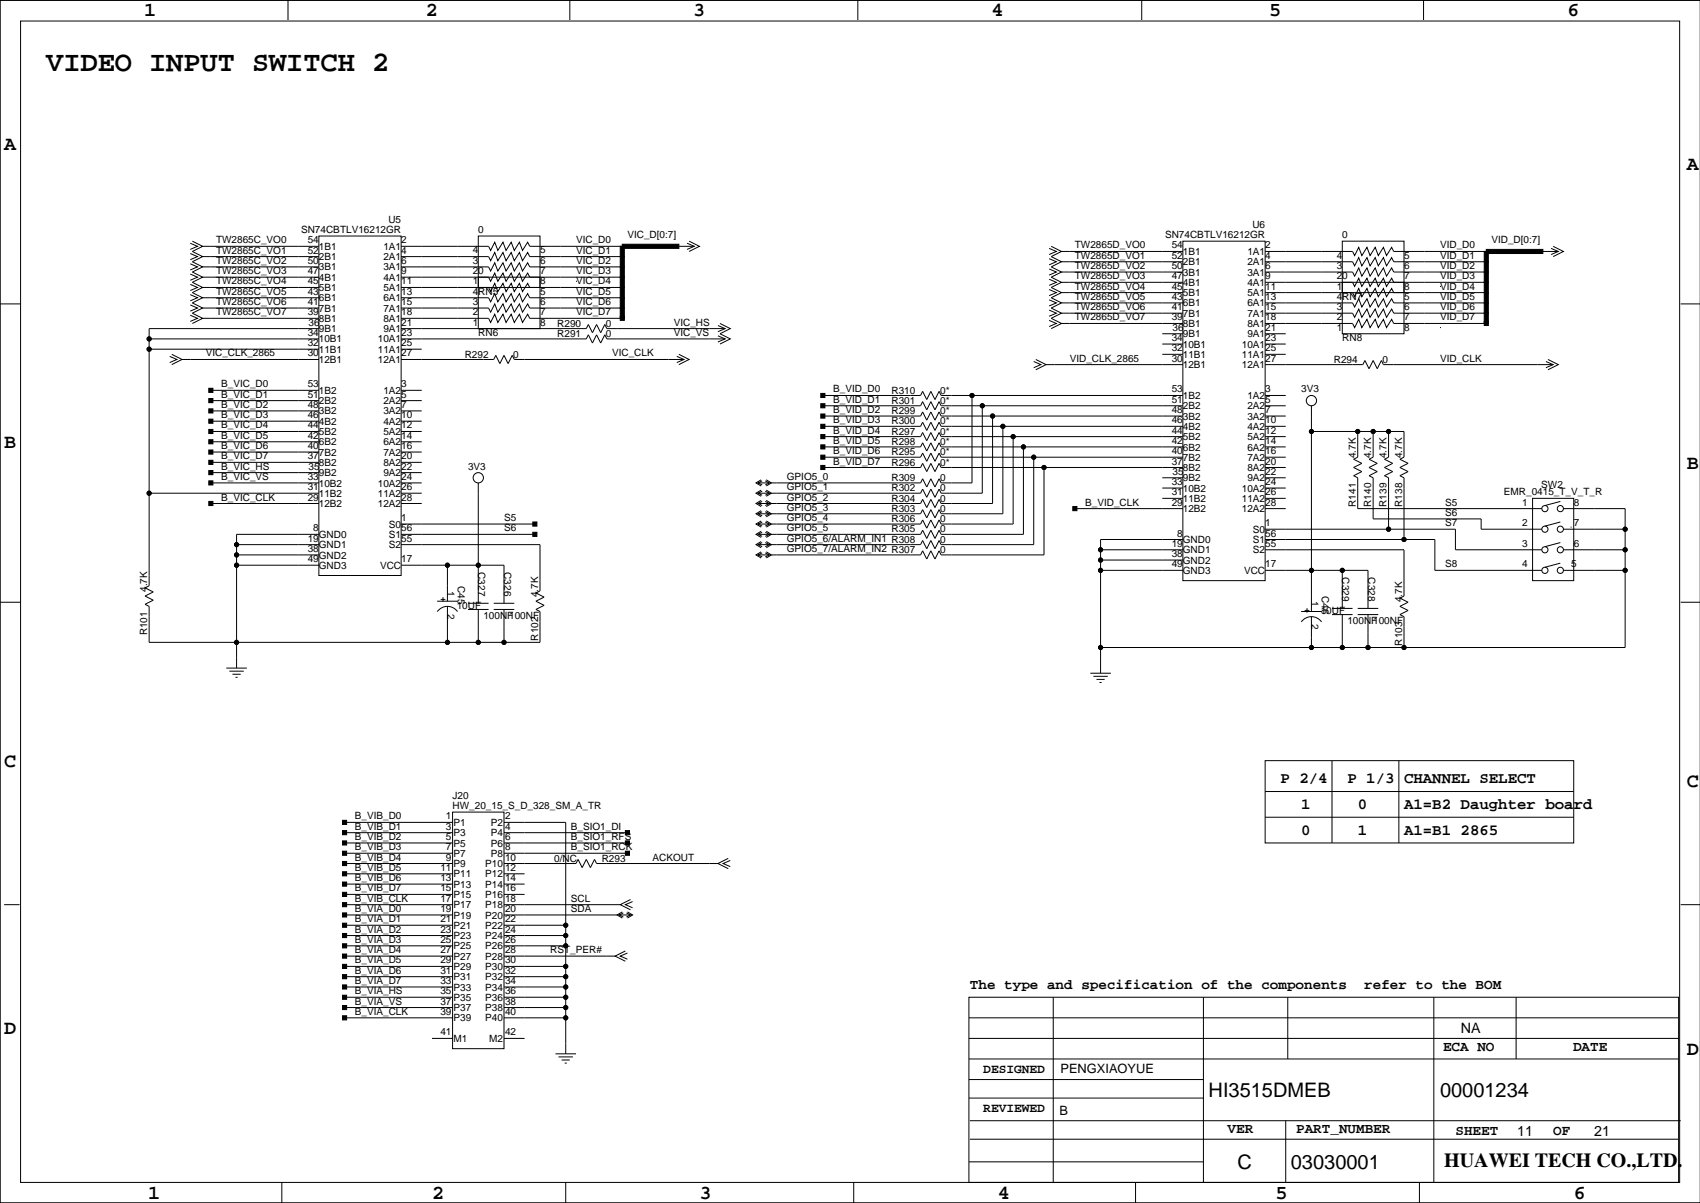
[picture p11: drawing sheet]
<svg xmlns="http://www.w3.org/2000/svg" width="420mm" height="297mm" viewBox="0 0 420 297" stroke-linecap="round" stroke-linejoin="round" font-family="sans-serif">
<g fill="none" stroke="#000" stroke-width=".25">
<path d="M0 -.1v297.1M71.1 0v4.9M140.7 0v4.9M211.8 0v4.9M281.9 0v4.9M351.5 0v4.9M5.1 5.2h409.7v286.8h-409.7zM419.9 .1h-419.9v296.9M47.5 59.5l2.5 1.3-2.5 1.3 2.5 1.3-2.5 1.2 2.5 1.3-2.5 1.3 2.5 1.2-2.5 1.3 2.5 1.3-2.5 1.2 2.5 1.3-2.5 1.3 2.5 1.3-2.5 1.2 2.5 1.3-2.5 1.3M78.7 58.3h20.4v83.8h-20.4zM118.1 58.3h15.2v12.7h-15.2zM170.2 59.5l2.5 1.3-2.5 1.3"/>
<path d="M292.1 59.5h20.3v83.9h-20.3zM331.5 59.5h15.2v12.7h-15.2zM0 75h5.1M47 77.8l1.8 .8-1.8 .8M47 75.3l1.8 .8-1.8 .7M47 72.8l1.8 .7-1.8 .8M47 70.2l1.8 .8-1.8 .7M47 67.7l1.8 .7-1.8 .8M47 65.1l1.8 .8-1.8 .8M47 62.6l1.8 .8-1.8 .7M47 60.1l1.8 .7-1.8 .8M50 78.6h28.7"/>
<path d="M50 76.1h28.7M50 73.5h28.7M50 71h28.7M50 68.4h28.7M50 65.9h28.7M50 63.4h28.7M50 60.8h28.7M99.1 60.8h21.5l.6 1 1-2 .7 2 1.3-2 .8 2 1.2-2 .8 2 1.3-2 .7 2 1.3-2 .5 1h22.9M99.1 63.4h21.5l.6 1 1-2.1 .7 2.1 1.3-2.1 .8 2.1 1.2-2.1 .8 2.1 1.3-2.1 .7 2.1 1.3-2.1 .5 1.1h22.9M99.1 65.9h21.5l.6 1 1-2 .7 2 1.3-2 .8 2 1.2-2 .8 2 1.3-2 .7 2 1.3-2 .5 1h22.9M99.1 68.4h21.5l.6 1.1 1-2.1 .7 2.1 1.3-2.1 .8 2.1 1.2-2.1 .8 2.1 1.3-2.1 .7 2.1 1.3-2.1 .5 1h22.9M99.1 71h21.5l.6 1 1-2 .7 2 1.3-2 .8 2 1.2-2 .8 2 1.3-2 .7 2 1.3-2 .5 1h22.9"/>
<path d="M99.1 73.5h21.5l.6 1 1-2 .7 2 1.3-2 .8 2 1.2-2 .8 2 1.3-2 .7 2 1.3-2 .5 1h22.9M99.1 76.1h21.5l.6 1 1-2.1 .7 2.1 1.3-2.1 .8 2.1 1.2-2.1 .8 2.1 1.3-2.1 .7 2.1 1.3-2.1 .5 1.1h22.9M99.1 78.6h21.5l.6 1 1-2 .7 2 1.3-2 .8 2 1.2-2 .8 2 1.3-2 .7 2 1.3-2 .5 1h22.9M118.1 68.4h15.2v12.7h-15.2zM142.2 69.5h.1M142.2 79.6h.1M167.6 60.8h3.8M169.7 60.1l1.7 .7-1.7 .8M177.8 79.9l2.5 1.2-2.5 1.3 2.5 1.3-2.5 1.2M259.1 79.1l1.8 .8-1.8 .7M259.1 76.6l1.8 .7-1.8 .8M259.1 74l1.8 .8-1.8 .8"/>
<path d="M259.1 71.5l1.8 .7-1.8 .8M259.1 68.9l1.8 .8-1.8 .8M259.1 66.4l1.8 .8-1.8 .7M259.1 63.9l1.8 .7-1.8 .8M259.1 61.3l1.8 .8-1.8 .8M259.6 60.8l2.5 1.3-2.5 1.3 2.5 1.2-2.5 1.3 2.5 1.3-2.5 1.2 2.5 1.3-2.5 1.3 2.5 1.2-2.5 1.3 2.5 1.3-2.5 1.3 2.5 1.2-2.5 1.3 2.5 1.3-2.5 1.2M262.1 79.9h30M262.1 62.1h30M262.1 64.6h30M262.1 67.2h30M262.1 69.7h30M262.1 72.2h30"/>
<path d="M262.1 74.8h30M262.1 77.3h30M312.4 62.1h21.6l.5 1 1-2 .8 2 1.3-2 .7 2 1.3-2 .8 2 1.2-2 .8 2 1.3-2 .5 1h22.8M312.4 64.6h21.6l.5 1 1-2 .8 2 1.3-2 .7 2 1.3-2 .8 2 1.2-2 .8 2 1.3-2 .5 1h22.8M312.4 67.2h21.6l.5 1 1-2 .8 2 1.3-2 .7 2 1.3-2 .8 2 1.2-2 .8 2 1.3-2 .5 1h22.8M312.4 69.7h21.6l.5 1 1-2 .8 2 1.3-2 .7 2 1.3-2 .8 2 1.2-2 .8 2 1.3-2 .5 1h22.8M312.4 72.2h21.6l.5 1.1 1-2.1 .8 2.1 1.3-2.1 .7 2.1 1.3-2.1 .8 2.1 1.2-2.1 .8 2.1 1.3-2.1 .5 1h22.8M312.4 74.8h21.6l.5 1 1-2 .8 2 1.3-2 .7 2 1.3-2 .8 2 1.2-2 .8 2 1.3-2 .5 1h22.8M312.4 77.3h21.6l.5 1 1-2 .8 2 1.3-2 .7 2 1.3-2 .8 2 1.2-2 .8 2 1.3-2 .5 1h22.8M312.4 79.9h21.6l.5 1 1-2 .8 2 1.3-2 .7 2 1.3-2 .8 2 1.2-2 .8 2 1.3-2 .5 1h22.8M331.5 69.7h15.2v12.7h-15.2zM355.6 70.7h.1"/>
<path d="M381 62.1h3.8M383 61.3l1.8 .8-1.8 .8M383.5 60.8l2.6 1.3-2.6 1.3M415 75h4.9M36.8 86.2h41.9M36.8 83.7h41.9M41.9 88l1.8 .8-1.8 .7M42.4 87.5l2.6 1.3-2.6 1.2M45 88.8h33.7M52.1 98.9h26.6M52.1 96.4h26.6M78.7 81.1h-41.9v63.5l-1 .5 2 1.1-2 1 2 1-2 1 1 .5v8.9h96.5v-7.6l-1-.5 2.1-1-2.1-1.1 2.1-1-2.1-1 1-.5v-11.4h-34.2"/>
<path d="M99.1 86.2h5M99.1 81.1h45.7l.5-1 1 2.1 1-2.1 1 2.1 1.1-2.1 .5 1h29.2M99.1 83.7h45.7l.5-1 1 2 1-2 1 2 1.1-2 .5 1h29.2M99.1 88.8h22.8l.5-1.1 1 2.1 1.1-2.1 1 2.1 1-2.1 .5 1.1h41.9M99.1 98.9h5M99.1 96.4h5M167.1 88l1.8 .8-1.8 .7M167.6 87.5l2.6 1.3-2.6 1.2M177.3 80.4l1.8 .7-1.8 .8M177.3 82.9l1.8 .8-1.8 .7M203.2 97.6h24.1l.5-1 1.1 2.1 1-2.1 1 2.1 1-2.1 .5 1h59.7M240 97.6v21.6h-7.6l-.5-1-1 2.1-1-2.1-1 2.1-1.1-2.1-.5 1h-36.8"/>
<path d="M255.3 89.3l1.7 .7-1.7 .8M255.8 88.8l2.5 1.2-2.5 1.3M258.3 90h33.8M287 82.4h5.1M287 84.9h5.1M287 87.5h5.1M312.4 97.6h5.1M312.4 90h24.1l.6-1 1 2 1-2 1 2 1-2 .5 1h41.9M312.4 82.4h5.1M312.4 84.9h5.1M312.4 87.5h5.1M355.6 80.9h.1"/>
<path d="M381.8 89.3l1.7 .7-1.7 .8M382.3 88.8l2.5 1.2-2.5 1.3M52.1 116.7h26.6M52.1 114.2h26.6M52.1 119.2h26.6M52.1 111.6h26.6M52.1 109.1h26.6M52.1 106.5h26.6M52.1 101.5h26.6M52.1 104h26.6M99.1 116.7h5M99.1 114.2h5"/>
<path d="M99.1 119.2h5M99.1 111.6h5M99.1 109.1h5M99.1 106.5h5M99.1 101.5h5M99.1 104h5M118.1 119.2v29.8M187.2 119.2h2.8M188 118.5l-1.3 .7 1.3 .8M188.2 118.7l-1 .5 1 .5M189 118.7l1 .5-1 .5M189.2 118.5l1.3 .7-1.3 .8"/>
<path d="M203.2 115.4h24.1l.5-1 1.1 2 1-2 1 2 1-2 .5 1h59.7M203.2 112.9h24.1l.5-1 1.1 2 1-2 1 2 1-2 .5 1h59.7M203.2 110.3h24.1l.5-1 1.1 2.1 1-2.1 1 2.1 1-2.1 .5 1h59.7M203.2 107.8h24.1l.5-1 1.1 2 1-2 1 2 1-2 .5 1h59.7M203.2 105.3h24.1l.5-1 1.1 2 1-2 1 2 1-2 .5 1h59.7M203.2 102.7h24.1l.5-1 1.1 2 1-2 1 2 1-2 .5 1h59.7M203.2 100.2h24.1l.5-1 1.1 2 1-2 1 2 1-2 .5 1h59.7M242.6 100.2v21.6h-10.2l-.5-1-1 2-1-2-1 2-1.1-2-.5 1h-36.8M245.1 102.7v21.6h-12.7l-.5-1-1 2-1-2-1 2-1.1-2-.5 1h-36.8M247.6 105.3v21.6h-15.2l-.5-1.1-1 2.1-1-2.1-1 2.1-1.1-2.1-.5 1.1h-36.8M250.2 107.8v21.6h-17.8l-.5-1-1 2-1-2-1 2-1.1-2-.5 1h-36.8M252.7 110.3v21.6h-20.3l-.5-1-1 2.1-1-2.1-1 2.1-1.1-2.1-.5 1h-36.8"/>
<path d="M255.3 112.9v21.6h-22.9l-.5-1-1 2-1-2-1 2-1.1-2-.5 1h-36.8M257.8 115.4v21.6h-25.4l-.5-1-1 2-1-2-1 2-1.1-2-.5 1h-36.8M287 118h5.1M312.4 115.4h5.1M312.4 112.9h5.1M312.4 110.3h5.1M312.4 107.8h5.1M312.4 105.3h5.1M312.4 102.7h5.1M312.4 100.2h5.1M312.4 118h5.1M323.8 106.5h22.9v6.4l-1 .5 2 1-2 1 2 1-2 1.1 1 .5v15.2"/>
<path d="M323.8 100.2v50.8M335.3 106.5v6.4l-1 .5 2 1-2 1 2 1-2 1.1 1 .5v7.6h45.4M339.1 106.5v6.4l-1 .5 2 1-2 1 2 1-2 1.1 1 .5v10.1h26.7v2.6h14.9M342.9 106.5v6.4l-1 .5 2 1-2 1 2 1-2 1.1 1 .5v12.7M36.8 121.8h41.9M52.1 124.3h26.6M58.4 139.6h20.3M58.4 137h20.3M58.4 134.5h20.3M78.7 131.9h-20.3v33.1M99.1 139.6h25.4v9.4M99.1 124.3h5"/>
<path d="M99.1 121.8h5M99.1 129.4h33M99.1 131.9h33M110.5 139.6v8.8M187.2 124.3h2.8M187.2 121.8h2.8M187.2 129.4h2.8M187.2 131.9h2.8M187.2 137h2.8M187.2 134.5h2.8M187.2 126.9h2.8M188 131.2l-1.3 .7 1.3 .8"/>
<path d="M188 128.6l-1.3 .8 1.3 .8M188 126.1l-1.3 .8 1.3 .7M188 123.6l-1.3 .7 1.3 .8M188 121l-1.3 .8 1.3 .7M188 136.3l-1.3 .7 1.3 .8M188 133.7l-1.3 .8 1.3 .7M188.2 131.4l-1 .5 1 .5M188.2 128.9l-1 .5 1 .5M188.2 126.4l-1 .5 1 .5M188.2 123.8l-1 .5 1 .5M188.2 121.3l-1 .5 1 .5M188.2 136.5l-1 .5 1 .5"/>
<path d="M188.2 134l-1 .5 1 .5M189 131.4l1 .5-1 .5M189 128.9l1 .5-1 .5M189 126.4l1 .5-1 .5M189 123.8l1 .5-1 .5M189 121.3l1 .5-1 .5M189 136.5l1 .5-1 .5M189 134l1 .5-1 .5M189.2 131.2l1.3 .7-1.3 .8M189.2 128.6l1.3 .8-1.3 .8M189.2 126.1l1.3 .8-1.3 .7M189.2 123.6l1.3 .7-1.3 .8"/>
<path d="M189.2 121l1.3 .8-1.3 .7M189.2 136.3l1.3 .7-1.3 .8M189.2 133.7l1.3 .8-1.3 .7M265.4 125.6h26.7M271.8 135.7h20.3M271.8 138.3h20.3M287 120.5h5.1M287 123h5.1M292.1 133.2h-20.3v33M312.4 135.7h34.3v11.5l-1 .5 2 1-2 1 2 1-2 1.1 1 .5v7.6M312.4 130.7h47v5h21.3M312.4 125.6h5.1"/>
<path d="M312.4 133.2h41.9v7.6h26.4M312.4 120.5h5.1M312.4 123h5.1M378.5 123h10.1v20.4h-10.1zM385.3 139.1l-3.8 1M385.3 134l-3.8 1M385.3 128.9l-3.8 1M385.3 123.8l-3.8 1M386.1 135.7h15.2M386.1 130.7h15.2M386.1 125.6h15.2v34.3h-129.5M387.9 130.2h.1"/>
<path d="M0 148.7h5.1M107.9 148.4h5.1M108 151a3 3 0 0 1 5 0M110.5 149.7v8.9M115.6 149h5M115.6 150.5h5M118.1 150.5v8.1M121.9 149h5.1M121.9 150.5h5.1M124.5 150.5v8.1M271.8 140.8h20.3M312.4 140.8h25.4v9.4"/>
<path d="M321.3 151h5.1M321.4 153.6a3 3 0 0 1 4.9 0M323.8 152.3v7.6M328.9 150.2h5.1M328.9 151.8h5.1M331.5 140.8v9.4M331.5 151.8v8.1M335.3 150.2h5.1M335.3 151.8h5.1M337.8 151.8v8.1M386.1 140.8h15.2M415 148.7h4.9"/>
<path d="M55.9 165h5.1M56.6 165.7h3.6M57.4 166.5h2M58.2 167.2h.5M269.2 166.2h5.1M270 167h3.6M270.8 167.8h2M271.5 168.5h.5M312.4 195.4h76.2zM312.4 187.8h76.2v20.3h-76.2zM328.9 187.8v20.3M345.4 187.8v20.3"/>
<path d="M85.1 203.1h26.7M85.1 210.7h26.7M85.1 208.1h26.7M85.1 213.2h26.7M85.1 205.6h26.7M85.1 215.8h26.7M85.1 218.3h26.7M111.8 200.5h12.7v58.4h-12.7zM124.5 203.1h15.2v57.1M124.5 210.7h30.4M124.5 208.1h30.4M124.5 213.2h17.7l.5-1 1.1 2 1-2 1 2 1-2 .5 1h30"/>
<path d="M124.5 205.6h30.4M124.5 215.8h5M124.5 218.3h5M179.8 211.9l-2.5 1.3 2.5 1.3M180.3 212.5l-1.7 .7 1.7 .8M312.4 201.8h76.2zM1 223.4h3.8M85.1 238.6h26.7M85.1 233.5h26.7M85.1 231h26.7M85.1 228.5h26.7M85.1 236.1h26.7"/>
<path d="M85.1 225.9h26.7M85.1 223.4h26.7M85.1 220.8h26.7M124.5 238.6h15.2M124.5 233.5h15.2M124.5 231h15.2M124.5 228.5h15.2M124.5 236.1h27.4M124.5 225.9h27.9M124.5 223.4h28.7M124.5 220.8h5M152.9 225.9h2.8"/>
<path d="M153.7 225.2l-1.3 .7 1.3 .8M153.9 225.4l-1 .5 1 .5M154.4 234.8l-2.5 1.3 2.5 1.2M154.7 225.4l1 .5-1 .5M154.9 235.3l-1.7 .8 1.7 .7M154.9 225.2l1.3 .7-1.3 .8M155.7 222.1l-2.5 1.3 2.5 1.2M156.2 222.6l-1.8 .8 1.8 .7M415 223.4h4.9M85.1 248.8h26.7M85.1 251.3h26.7M85.1 241.2h26.7"/>
<path d="M85.1 243.7h26.7M85.1 246.2h26.7M106.7 256.4h5.1M124.5 248.8h15.2M124.5 251.3h15.2M124.5 241.2h15.2M124.5 243.7h15.2M124.5 246.2h15.2M124.5 256.4h5M239.3 246.2h175.2v45.8h-175.2zM239.3 251.3h175.2M239.3 256.4h175.2"/>
<path d="M260.1 246.2v45.8M297.2 246.2v45.8M318 246.2v15.3M354.1 246.2v45.8M374.4 246.2v15.3M137.2 260.2h5M137.9 261h3.6M138.7 261.7h2M139.4 262.5h.6M239.3 266.6h57.9M239.3 261.5h175.2M239.3 271.1h57.9"/>
<path d="M239.5 276.7h175.5M317.5 276.7v15.3M0 297h419.9M69.6 292v5M139.7 292v5M210.8 292v5M239.3 286.9h57.9M239.5 281.3h175M280.4 292v5M350.5 292v5M383.5 287.4h.1"/>
<circle cx="36.8" cy="86.2" r=".51"/>
<circle cx="36.8" cy="83.7" r=".51"/>
<circle cx="240" cy="97.6" r=".51"/>
<circle cx="323.8" cy="98.9" r="1.27"/>
<circle cx="118.1" cy="118" r="1.27"/>
<circle cx="242.6" cy="100.2" r=".51"/>
<circle cx="245.1" cy="102.7" r=".51"/>
<circle cx="247.6" cy="105.3" r=".51"/>
<circle cx="250.2" cy="107.8" r=".51"/>
<circle cx="252.7" cy="110.3" r=".51"/>
<circle cx="255.3" cy="112.9" r=".51"/>
<circle cx="257.8" cy="115.4" r=".51"/>
<circle cx="323.8" cy="106.5" r=".51"/>
<circle cx="335.3" cy="106.5" r=".51"/>
<circle cx="339.1" cy="106.5" r=".51"/>
<circle cx="342.9" cy="106.5" r=".51"/>
<circle cx="36.8" cy="121.8" r=".51"/>
<circle cx="58.4" cy="137" r=".51"/>
<circle cx="58.4" cy="139.6" r=".51"/>
<circle cx="58.4" cy="134.5" r=".51"/>
<circle cx="110.5" cy="139.6" r=".51"/>
<circle cx="118.1" cy="139.6" r=".51"/>
<circle cx="271.8" cy="138.3" r=".51"/>
<circle cx="271.8" cy="135.7" r=".51"/>
<circle cx="342.9" cy="130.7" r=".51"/>
<circle cx="346.7" cy="133.2" r=".51"/>
<circle cx="381.5" cy="130.7" r=".76"/>
<circle cx="381.5" cy="125.6" r=".76"/>
<circle cx="381.5" cy="135.7" r=".76"/>
<circle cx="385.3" cy="130.7" r=".76"/>
<circle cx="385.3" cy="125.6" r=".76"/>
<circle cx="385.3" cy="135.7" r=".76"/>
<circle cx="401.3" cy="130.7" r=".51"/>
<circle cx="401.3" cy="135.7" r=".51"/>
<circle cx="58.4" cy="158.6" r=".51"/>
<circle cx="110.5" cy="158.6" r=".51"/>
<circle cx="118.1" cy="158.6" r=".51"/>
<circle cx="124.5" cy="158.6" r=".51"/>
<circle cx="271.8" cy="140.8" r=".51"/>
<circle cx="271.8" cy="159.9" r=".51"/>
<circle cx="323.8" cy="140.8" r=".51"/>
<circle cx="323.8" cy="159.9" r=".51"/>
<circle cx="331.5" cy="159.9" r=".51"/>
<circle cx="331.5" cy="140.8" r=".51"/>
<circle cx="337.8" cy="159.9" r=".51"/>
<circle cx="346.7" cy="159.9" r=".51"/>
<circle cx="381.5" cy="140.8" r=".76"/>
<circle cx="385.3" cy="140.8" r=".76"/>
<circle cx="401.3" cy="140.8" r=".51"/>
<circle cx="139.7" cy="233.5" r=".51"/>
<circle cx="139.7" cy="231" r=".51"/>
<circle cx="139.7" cy="238.6" r=".51"/>
<circle cx="139.7" cy="228.5" r=".51"/>
<circle cx="139.7" cy="246.2" r=".51"/>
<circle cx="139.7" cy="243.7" r=".51"/>
<circle cx="139.7" cy="248.8" r=".51"/>
<circle cx="139.7" cy="251.3" r=".51"/>
<circle cx="139.7" cy="241.2" r=".51"/>
</g>
<g fill="#000" stroke="#000" stroke-width=".25">
<path d="M153.2 76.1h1v2.5h-1z" fill-rule="evenodd"/>
<path d="M153.2 73.5h1v2.6h-1z" fill-rule="evenodd"/>
<path d="M153.2 71h1v2.5h-1z" fill-rule="evenodd"/>
<path d="M153.2 68.4h1v2.6h-1z" fill-rule="evenodd"/>
<path d="M153.2 65.9h1v2.5h-1z" fill-rule="evenodd"/>
<path d="M153.2 63.4h1v2.5h-1z" fill-rule="evenodd"/>
<path d="M153.2 60.8h1v2.6h-1z" fill-rule="evenodd"/>
<path d="M153.2 78.1h1v1h-1z" fill-rule="evenodd"/>
<path d="M153.7 60.3h13.9v1h-13.9z" fill-rule="evenodd"/>
<path d="M366.5 77.3h1v2.6h-1z" fill-rule="evenodd"/>
<path d="M366.5 74.8h1v2.5h-1z" fill-rule="evenodd"/>
<path d="M366.5 72.2h1v2.6h-1z" fill-rule="evenodd"/>
<path d="M366.5 69.7h1v2.5h-1z" fill-rule="evenodd"/>
<path d="M366.5 67.2h1v2.5h-1z" fill-rule="evenodd"/>
<path d="M366.5 64.6h1v2.6h-1z" fill-rule="evenodd"/>
<path d="M366.5 62.1h1v2.5h-1z" fill-rule="evenodd"/>
<path d="M367 61.6h14v1h-14z" fill-rule="evenodd"/>
<path d="M51.6 98.4h1v1h-1z" fill-rule="evenodd"/>
<path d="M51.6 95.9h1v1h-1z" fill-rule="evenodd"/>
<path d="M202.7 97.1h1v1.1h-1z" fill-rule="evenodd"/>
<path d="M366.5 79.4h1v1h-1z" fill-rule="evenodd"/>
<path d="M51.6 116.2h1v1h-1z" fill-rule="evenodd"/>
<path d="M51.6 113.7h1v1h-1z" fill-rule="evenodd"/>
<path d="M51.6 118.7h1v1h-1z" fill-rule="evenodd"/>
<path d="M51.6 111.1h1v1h-1z" fill-rule="evenodd"/>
<path d="M51.6 108.6h1v1h-1z" fill-rule="evenodd"/>
<path d="M51.6 106h1v1h-1z" fill-rule="evenodd"/>
<path d="M51.6 101h1v1h-1z" fill-rule="evenodd"/>
<path d="M51.6 103.5h1v1h-1z" fill-rule="evenodd"/>
<path d="M202.7 102.2h1v1h-1z" fill-rule="evenodd"/>
<path d="M202.7 114.9h1v1h-1z" fill-rule="evenodd"/>
<path d="M202.7 112.4h1v1h-1z" fill-rule="evenodd"/>
<path d="M202.7 109.8h1v1.1h-1z" fill-rule="evenodd"/>
<path d="M202.7 107.3h1v1h-1z" fill-rule="evenodd"/>
<path d="M202.7 99.7h1v1h-1z" fill-rule="evenodd"/>
<path d="M202.7 104.8h1v1h-1z" fill-rule="evenodd"/>
<path d="M51.6 123.8h1v1h-1z" fill-rule="evenodd"/>
<path d="M131.6 128.9h1v1h-1z" fill-rule="evenodd"/>
<path d="M131.6 131.4h1v1h-1z" fill-rule="evenodd"/>
<path d="M264.9 125.1h1v1h-1z" fill-rule="evenodd"/>
<path d="M84.6 217.8h1v1h-1z" fill-rule="evenodd"/>
<path d="M84.6 210.2h1v1h-1z" fill-rule="evenodd"/>
<path d="M84.6 202.6h1v1h-1z" fill-rule="evenodd"/>
<path d="M84.6 205.1h1v1h-1z" fill-rule="evenodd"/>
<path d="M84.6 207.6h1v1h-1z" fill-rule="evenodd"/>
<path d="M84.6 212.7h1v1h-1z" fill-rule="evenodd"/>
<path d="M84.6 215.3h1v1h-1z" fill-rule="evenodd"/>
<path d="M154.4 210.2h1v1h-1z" fill-rule="evenodd"/>
<path d="M154.4 207.6h1v1h-1z" fill-rule="evenodd"/>
<path d="M154.4 205.1h1v1h-1z" fill-rule="evenodd"/>
<path d="M84.6 238.1h1v1h-1z" fill-rule="evenodd"/>
<path d="M84.6 235.6h1v1h-1z" fill-rule="evenodd"/>
<path d="M84.6 230.5h1v1h-1z" fill-rule="evenodd"/>
<path d="M84.6 228h1v1h-1z" fill-rule="evenodd"/>
<path d="M84.6 225.4h1v1h-1z" fill-rule="evenodd"/>
<path d="M84.6 233h1v1h-1z" fill-rule="evenodd"/>
<path d="M84.6 220.3h1v1h-1z" fill-rule="evenodd"/>
<path d="M84.6 222.9h1v1h-1z" fill-rule="evenodd"/>
<path d="M84.6 245.7h1v1h-1z" fill-rule="evenodd"/>
<path d="M84.6 248.3h1v1h-1z" fill-rule="evenodd"/>
<path d="M84.6 243.2h1v1h-1z" fill-rule="evenodd"/>
<path d="M84.6 240.7h1v1h-1z" fill-rule="evenodd"/>
<path d="M84.6 250.8h1v1h-1z" fill-rule="evenodd"/>
<circle cx="36.8" cy="86.2" r=".51"/>
<circle cx="36.8" cy="83.7" r=".51"/>
<circle cx="240" cy="97.6" r=".51"/>
<circle cx="242.6" cy="100.2" r=".51"/>
<circle cx="245.1" cy="102.7" r=".51"/>
<circle cx="247.6" cy="105.3" r=".51"/>
<circle cx="250.2" cy="107.8" r=".51"/>
<circle cx="252.7" cy="110.3" r=".51"/>
<circle cx="255.3" cy="112.9" r=".51"/>
<circle cx="257.8" cy="115.4" r=".51"/>
<circle cx="323.8" cy="106.5" r=".51"/>
<circle cx="335.3" cy="106.5" r=".51"/>
<circle cx="339.1" cy="106.5" r=".51"/>
<circle cx="342.9" cy="106.5" r=".51"/>
<circle cx="36.8" cy="121.8" r=".51"/>
<circle cx="58.4" cy="137" r=".51"/>
<circle cx="58.4" cy="139.6" r=".51"/>
<circle cx="58.4" cy="134.5" r=".51"/>
<circle cx="110.5" cy="139.6" r=".51"/>
<circle cx="118.1" cy="139.6" r=".51"/>
<circle cx="271.8" cy="138.3" r=".51"/>
<circle cx="271.8" cy="135.7" r=".51"/>
<circle cx="342.9" cy="130.7" r=".51"/>
<circle cx="346.7" cy="133.2" r=".51"/>
<circle cx="401.3" cy="130.7" r=".51"/>
<circle cx="401.3" cy="135.7" r=".51"/>
<circle cx="58.4" cy="158.6" r=".51"/>
<circle cx="110.5" cy="158.6" r=".51"/>
<circle cx="118.1" cy="158.6" r=".51"/>
<circle cx="124.5" cy="158.6" r=".51"/>
<circle cx="271.8" cy="140.8" r=".51"/>
<circle cx="271.8" cy="159.9" r=".51"/>
<circle cx="323.8" cy="140.8" r=".51"/>
<circle cx="323.8" cy="159.9" r=".51"/>
<circle cx="331.5" cy="159.9" r=".51"/>
<circle cx="331.5" cy="140.8" r=".51"/>
<circle cx="337.8" cy="159.9" r=".51"/>
<circle cx="346.7" cy="159.9" r=".51"/>
<circle cx="401.3" cy="140.8" r=".51"/>
<circle cx="139.7" cy="233.5" r=".51"/>
<circle cx="139.7" cy="231" r=".51"/>
<circle cx="139.7" cy="238.6" r=".51"/>
<circle cx="139.7" cy="228.5" r=".51"/>
<circle cx="139.7" cy="246.2" r=".51"/>
<circle cx="139.7" cy="243.7" r=".51"/>
<circle cx="139.7" cy="248.8" r=".51"/>
<circle cx="139.7" cy="251.3" r=".51"/>
<circle cx="139.7" cy="241.2" r=".51"/>
</g>
<text font-size="7.1" x="11.4" y="17.5">VIDEO INPUT SWITCH 2</text>
<g font-size="4.9">
<text x="35.6" y="3.9">1</text>
<text x="105.2" y="3.9">2</text>
<text x="171.2" y="3.9">3</text>
<text x="244.9" y="3.9">4</text>
<text x="313.4" y="3.9">5</text>
<text x="387.1" y="3.9">6</text>
<text x="1" y="36.9">A</text>
<text x="416.6" y="42">A</text>
<text x="1" y="110.6">B</text>
<text x="416.6" y="115.7">B</text>
<text x="1" y="189.3">C</text>
<text x="416.6" y="194.4">C</text>
<text x="1" y="255.4">D</text>
<text x="416.6" y="260.5">D</text>
<text x="298.5" y="270.9">HI3515DMEB</text>
<text x="355.6" y="270.9">00001234</text>
<text x="305.6" y="288.7">C</text>
<text x="318.8" y="288.7">03030001</text>
<text x="356.6" y="288">HUAWEI TECH CO.,LTD.</text>
<text x="36.6" y="296">1</text>
<text x="106.7" y="296">2</text>
<text x="172.7" y="296">3</text>
<text x="246.4" y="296">4</text>
<text x="315" y="296">5</text>
<text x="388.6" y="296">6</text>
</g>
<g font-size="3.9">
<text x="316.2" y="193.4">P 2/4</text>
<text x="332.7" y="193.4">P 1/3</text>
<text x="346.7" y="193.4">CHANNEL SELECT</text>
<text x="321.3" y="199.7">1</text>
<text x="335.3" y="199.7">0</text>
<text x="346.7" y="199.7">A1=B2 Daughter board</text>
<text x="321.3" y="206.1">0</text>
<text x="335.3" y="206.1">1</text>
<text x="346.7" y="206.1">A1=B1 2865</text>
</g>
<g font-size="3.5">
<text x="239.5" y="244.2">The type and specification of the components</text>
<text x="336.9" y="244.2">refer to the BOM</text>
<text x="360.8" y="255.1">NA</text>
<text x="356.4" y="259.4">ECA NO</text>
<text x="388.5" y="259.4">DATE</text>
<text x="303.1" y="279.7">VER</text>
<text x="320.1" y="279.7">PART_NUMBER</text>
<text x="359.4" y="280.3">SHEET</text>
<text x="374.6" y="280.5">11</text>
<text x="383.5" y="280.3">OF</text>
<text x="393.7" y="280.5">21</text>
</g>
<g font-size="3.2">
<text x="242.8" y="264.9">DESIGNED</text>
<text x="261.9" y="264.9">PENGXIAOYUE</text>
<text x="242.8" y="274.5">REVIEWED</text>
<text x="261.6" y="275.3">B</text>
</g>
<g font-size="2.5">
<text x="74.4" y="57.5">SN74CBTLV16212GR</text>
<text x="95.9" y="55">U5</text>
<text x="118.1" y="57.5">0</text>
<text x="154.9" y="58.8">VIC_D[0:7]</text>
<text x="287.7" y="58.8">SN74CBTLV16212GR</text>
<text x="309.3" y="56.3">U6</text>
<text x="331.5" y="58.8">0</text>
<text x="53.3" y="60.1">TW2865C_VO0</text>
<text x="53.3" y="62.6">TW2865C_VO1</text>
<text x="53.3" y="65.2">TW2865C_VO2</text>
<text x="76" y="62.6">52</text>
<text x="76" y="65.2">50</text>
<text x="76" y="60.1">54</text>
<text x="78.7" y="64.2">2B1</text>
<text x="78.7" y="61.7">1B1</text>
<text x="94.7" y="64.2">2A1</text>
<text x="94.7" y="61.7">1A1</text>
<text x="99.1" y="65.2">6</text>
<text x="99.1" y="62.6">4</text>
<text x="99.1" y="60.1">2</text>
<text x="116.7" y="65.1">3</text>
<text x="116.7" y="62.6">4</text>
<text x="133.3" y="62.6">5</text>
<text x="133.3" y="65.1">6</text>
<text x="142.2" y="65.2">VIC_D2</text>
<text x="142.2" y="62.6">VIC_D1</text>
<text x="142.2" y="60.1">VIC_D0</text>
<text x="265.4" y="61.4">TW2865D_VO0</text>
<text x="265.4" y="63.9">TW2865D_VO1</text>
<text x="289.4" y="63.9">52</text>
<text x="289.4" y="61.4">54</text>
<text x="292.1" y="65.5">2B1</text>
<text x="292.1" y="63">1B1</text>
<text x="308" y="65.5">2A1</text>
<text x="308" y="63">1A1</text>
<text x="312.4" y="63.9">4</text>
<text x="312.4" y="61.4">2</text>
<text x="330.1" y="63.9">4</text>
<text x="346.7" y="63.9">5</text>
<text x="355.6" y="63.9">VID_D1</text>
<text x="355.6" y="61.4">VID_D0</text>
<text x="368.3" y="60.1">VID_D[0:7]</text>
<text x="53.3" y="67.7">TW2865C_VO3</text>
<text x="53.3" y="70.2">TW2865C_VO4</text>
<text x="76" y="67.7">47</text>
<text x="76" y="70.2">45</text>
<text x="78.7" y="66.8">3B1</text>
<text x="78.7" y="69.3">4B1</text>
<text x="78.7" y="71.9">5B1</text>
<text x="94.7" y="66.8">3A1</text>
<text x="94.7" y="69.3">4A1</text>
<text x="94.7" y="71.9">5A1</text>
<text x="99.1" y="67.7">9</text>
<text x="99.1" y="70.2">11</text>
<text x="116.7" y="70.2">1</text>
<text x="116.7" y="67.7">2</text>
<text x="118.1" y="67.7">0</text>
<text x="133.3" y="67.7">7</text>
<text x="133.3" y="70.2">8</text>
<text x="142.2" y="67.7">VIC_D3</text>
<text x="142.2" y="70.2">VIC_D4</text>
<text x="265.4" y="66.4">TW2865D_VO2</text>
<text x="265.4" y="69">TW2865D_VO3</text>
<text x="265.4" y="71.5">TW2865D_VO4</text>
<text x="289.4" y="66.4">50</text>
<text x="289.4" y="69">47</text>
<text x="289.4" y="71.5">45</text>
<text x="292.1" y="68.1">3B1</text>
<text x="292.1" y="70.6">4B1</text>
<text x="308" y="68.1">3A1</text>
<text x="308" y="70.6">4A1</text>
<text x="312.4" y="66.4">6</text>
<text x="312.4" y="69">9</text>
<text x="312.4" y="71.5">11</text>
<text x="330.1" y="71.5">1</text>
<text x="330.1" y="68.9">2</text>
<text x="330.1" y="66.4">3</text>
<text x="331.5" y="68.9">0</text>
<text x="346.7" y="66.4">6</text>
<text x="346.7" y="68.9">7</text>
<text x="346.7" y="71.5">8</text>
<text x="355.6" y="66.4">VID_D2</text>
<text x="355.6" y="69">VID_D3</text>
<text x="355.6" y="71.5">VID_D4</text>
<text x="53.3" y="72.8">TW2865C_VO5</text>
<text x="53.3" y="75.3">TW2865C_VO6</text>
<text x="53.3" y="77.9">TW2865C_VO7</text>
<text x="76" y="72.8">43</text>
<text x="76" y="75.3">41</text>
<text x="76" y="77.9">39</text>
<text x="78.7" y="74.4">6B1</text>
<text x="78.7" y="76.9">7B1</text>
<text x="94.7" y="74.4">6A1</text>
<text x="94.7" y="76.9">7A1</text>
<text x="99.1" y="72.8">13</text>
<text x="99.1" y="75.3">15</text>
<text x="99.1" y="77.9">18</text>
<text x="116.7" y="77.8">2</text>
<text x="116.7" y="75.3">3</text>
<text x="116.7" y="72.8">4</text>
<text x="118.1" y="72.8">RN5</text>
<text x="133.3" y="72.8">5</text>
<text x="133.3" y="75.3">6</text>
<text x="133.3" y="77.8">7</text>
<text x="142.2" y="72.8">VIC_D5</text>
<text x="142.2" y="75.3">VIC_D6</text>
<text x="142.2" y="77.9">VIC_D7</text>
<text x="265.4" y="74.1">TW2865D_VO5</text>
<text x="265.4" y="76.6">TW2865D_VO6</text>
<text x="289.4" y="74.1">43</text>
<text x="289.4" y="76.6">41</text>
<text x="292.1" y="73.1">5B1</text>
<text x="292.1" y="75.7">6B1</text>
<text x="308" y="73.1">5A1</text>
<text x="308" y="75.7">6A1</text>
<text x="312.4" y="74.1">13</text>
<text x="312.4" y="76.6">15</text>
<text x="330.1" y="76.6">3</text>
<text x="330.1" y="74">4</text>
<text x="331.5" y="74">RN7</text>
<text x="346.7" y="74">5</text>
<text x="346.7" y="76.6">6</text>
<text x="355.6" y="74.1">VID_D5</text>
<text x="355.6" y="76.6">VID_D6</text>
<text x="76" y="82.9">34</text>
<text x="76.2" y="80.4">36</text>
<text x="78.7" y="79.5">8B1</text>
<text x="78.7" y="82">9B1</text>
<text x="94.7" y="79.5">8A1</text>
<text x="94.7" y="82">9A1</text>
<text x="99.1" y="80.4">21</text>
<text x="99.1" y="82.9">23</text>
<text x="116.7" y="80.4">1</text>
<text x="118.1" y="82.9">RN6</text>
<text x="133.3" y="80.4">8</text>
<text x="137.6" y="83.2">R291</text>
<text x="137.6" y="80.7">R290</text>
<text x="149.6" y="83.2">0</text>
<text x="149.6" y="80.7">0</text>
<text x="166.4" y="80.4">VIC_HS</text>
<text x="166.4" y="82.9">VIC_VS</text>
<text x="265.4" y="79.1">TW2865D_VO7</text>
<text x="289.4" y="79.1">39</text>
<text x="289.6" y="81.7">36</text>
<text x="292.1" y="78.2">7B1</text>
<text x="292.1" y="80.8">8B1</text>
<text x="292.1" y="83.3">9B1</text>
<text x="308" y="78.2">7A1</text>
<text x="308" y="80.8">8A1</text>
<text x="308" y="83.3">9A1</text>
<text x="312.4" y="79.1">18</text>
<text x="312.4" y="81.7">21</text>
<text x="330.1" y="81.6">1</text>
<text x="330.1" y="79.1">2</text>
<text x="346.7" y="79.1">7</text>
<text x="346.7" y="81.6">8</text>
<text x="355.6" y="79.1">VID_D7</text>
<text x="50.8" y="88">VIC_CLK_2865</text>
<text x="76" y="85.5">32</text>
<text x="76" y="88">30</text>
<text x="78.7" y="84.6">10B1</text>
<text x="78.7" y="87.1">11B1</text>
<text x="78.7" y="89.6">12B1</text>
<text x="93.3" y="84.6">10A1</text>
<text x="93.3" y="87.1">11A1</text>
<text x="93.3" y="89.6">12A1</text>
<text x="99.1" y="85.5">25</text>
<text x="99.1" y="88">27</text>
<text x="114.7" y="88.3">R292</text>
<text x="126.7" y="88.3">0</text>
<text x="151.1" y="88">VIC_CLK</text>
<text x="264.2" y="89.3">VID_CLK_2865</text>
<text x="289.4" y="84.2">34</text>
<text x="289.4" y="86.8">32</text>
<text x="289.4" y="89.3">30</text>
<text x="292.1" y="85.8">10B1</text>
<text x="292.1" y="88.4">11B1</text>
<text x="306.7" y="85.8">10A1</text>
<text x="306.7" y="88.4">11A1</text>
<text x="312.4" y="84.2">23</text>
<text x="312.4" y="86.8">25</text>
<text x="312.4" y="89.3">27</text>
<text x="329.4" y="89.5">R294</text>
<text x="331.5" y="84.2">RN8</text>
<text x="341.4" y="89.5">0</text>
<text x="355.6" y="89.3">VID_CLK</text>
<text x="54.6" y="95.6">B_VIC_D0</text>
<text x="76" y="95.6">53</text>
<text x="99.1" y="95.6">3</text>
<text x="292.1" y="90.9">12B1</text>
<text x="306.7" y="90.9">12A1</text>
<text x="54.6" y="98.2">B_VIC_D1</text>
<text x="54.6" y="100.7">B_VIC_D2</text>
<text x="76" y="98.2">51</text>
<text x="76" y="100.7">48</text>
<text x="78.7" y="99.8">2B2</text>
<text x="78.7" y="97.3">1B2</text>
<text x="94.7" y="97.3">1A2</text>
<text x="94.7" y="99.8">2A2</text>
<text x="99.1" y="98.2">5</text>
<text x="99.1" y="100.7">7</text>
<text x="205.7" y="96.9">B_VID_D0</text>
<text x="205.7" y="99.5">B_VID_D1</text>
<text x="205.7" y="102">B_VID_D2</text>
<text x="220.2" y="97.2">R310</text>
<text x="220.2" y="99.7">R301</text>
<text x="232.2" y="97.2">0*</text>
<text x="232.2" y="99.7">0*</text>
<text x="289.4" y="99.5">51</text>
<text x="289.4" y="102">48</text>
<text x="289.4" y="96.9">53</text>
<text x="292.1" y="101.1">2B2</text>
<text x="292.1" y="98.5">1B2</text>
<text x="308" y="98.5">1A2</text>
<text x="308" y="101.1">2A2</text>
<text x="312.4" y="96.9">3</text>
<text x="312.4" y="99.5">5</text>
<text x="312.4" y="102">7</text>
<text x="321.3" y="96.9">3V3</text>
<text x="54.6" y="103.3">B_VIC_D3</text>
<text x="54.6" y="105.8">B_VIC_D4</text>
<text x="76" y="103.3">46</text>
<text x="76" y="105.8">44</text>
<text x="78.7" y="102.3">3B2</text>
<text x="78.7" y="104.9">4B2</text>
<text x="78.7" y="107.4">5B2</text>
<text x="94.7" y="102.3">3A2</text>
<text x="94.7" y="104.9">4A2</text>
<text x="94.7" y="107.4">5A2</text>
<text x="99.1" y="103.3">10</text>
<text x="99.1" y="105.8">12</text>
<text x="205.7" y="104.5">B_VID_D3</text>
<text x="205.7" y="107.1">B_VID_D4</text>
<text x="220.2" y="104.8">R300</text>
<text x="220.2" y="102.2">R299</text>
<text x="220.2" y="107.3">R297</text>
<text x="232.2" y="104.8">0*</text>
<text x="232.2" y="102.2">0*</text>
<text x="232.2" y="107.3">0*</text>
<text x="289.4" y="104.5">46</text>
<text x="289.4" y="107.1">44</text>
<text x="292.1" y="103.6">3B2</text>
<text x="292.1" y="106.2">4B2</text>
<text x="308" y="103.6">3A2</text>
<text x="308" y="106.2">4A2</text>
<text x="312.4" y="104.5">10</text>
<text x="312.4" y="107.1">12</text>
<text x="54.6" y="108.3">B_VIC_D5</text>
<text x="54.6" y="110.9">B_VIC_D6</text>
<text x="54.6" y="113.4">B_VIC_D7</text>
<text x="76" y="108.3">42</text>
<text x="76" y="110.9">40</text>
<text x="76" y="113.4">37</text>
<text x="78.7" y="110">6B2</text>
<text x="78.7" y="112.5">7B2</text>
<text x="94.7" y="110">6A2</text>
<text x="94.7" y="112.5">7A2</text>
<text x="99.1" y="108.3">14</text>
<text x="99.1" y="110.9">16</text>
<text x="99.1" y="113.4">20</text>
<text x="205.7" y="109.6">B_VID_D5</text>
<text x="205.7" y="112.2">B_VID_D6</text>
<text x="220.2" y="109.9">R298</text>
<text x="220.2" y="112.4">R295</text>
<text x="232.2" y="109.9">0*</text>
<text x="232.2" y="112.4">0*</text>
<text x="289.4" y="109.6">42</text>
<text x="289.4" y="112.2">40</text>
<text x="292.1" y="108.7">5B2</text>
<text x="292.1" y="111.2">6B2</text>
<text x="292.1" y="113.8">7B2</text>
<text x="308" y="108.7">5A2</text>
<text x="308" y="111.2">6A2</text>
<text x="308" y="113.8">7A2</text>
<text x="312.4" y="109.6">14</text>
<text x="312.4" y="112.2">16</text>
<text x="334.8" y="113.1" transform="rotate(-90 334.8 113.1)">4.7K</text>
<text x="338.6" y="113.1" transform="rotate(-90 338.6 113.1)">4.7K</text>
<text x="342.4" y="113.1" transform="rotate(-90 342.4 113.1)">4.7K</text>
<text x="346.2" y="113.1" transform="rotate(-90 346.2 113.1)">4.7K</text>
<text x="54.6" y="118.5">B_VIC_VS</text>
<text x="54.6" y="116">B_VIC_HS</text>
<text x="76" y="118.5">33</text>
<text x="76.2" y="116">35</text>
<text x="78.7" y="115">8B2</text>
<text x="78.7" y="117.6">9B2</text>
<text x="94.7" y="115">8A2</text>
<text x="94.7" y="117.6">9A2</text>
<text x="99.1" y="116">22</text>
<text x="99.1" y="118.5">24</text>
<text x="115.6" y="116">3V3</text>
<text x="194.3" y="118.5">GPIO5_0</text>
<text x="205.7" y="114.7">B_VID_D7</text>
<text x="220.2" y="118.8">R309</text>
<text x="220.2" y="114.9">R296</text>
<text x="232.2" y="118.8">0</text>
<text x="232.2" y="114.9">0*</text>
<text x="289.4" y="114.7">37</text>
<text x="289.4" y="119.8">33</text>
<text x="289.6" y="117.2">35</text>
<text x="292.1" y="116.3">8B2</text>
<text x="292.1" y="118.9">9B2</text>
<text x="308" y="116.3">8A2</text>
<text x="308" y="118.9">9A2</text>
<text x="312.4" y="114.7">20</text>
<text x="312.4" y="117.2">22</text>
<text x="312.4" y="119.8">24</text>
<text x="54.6" y="123.6">B_VIC_CLK</text>
<text x="76" y="121">31</text>
<text x="76" y="123.6">29</text>
<text x="78.7" y="120.1">10B2</text>
<text x="78.7" y="122.7">11B2</text>
<text x="78.7" y="125.2">12B2</text>
<text x="93.3" y="120.1">10A2</text>
<text x="93.3" y="122.7">11A2</text>
<text x="93.3" y="125.2">12A2</text>
<text x="99.1" y="121">26</text>
<text x="99.1" y="123.6">28</text>
<text x="194.3" y="121">GPIO5_1</text>
<text x="194.3" y="123.6">GPIO5_2</text>
<text x="220.2" y="123.8">R304</text>
<text x="220.2" y="121.3">R302</text>
<text x="232.2" y="123.8">0</text>
<text x="232.2" y="121.3">0</text>
<text x="268" y="124.9">B_VID_CLK</text>
<text x="289.4" y="122.3">31</text>
<text x="289.4" y="124.9">29</text>
<text x="292.1" y="121.4">10B2</text>
<text x="292.1" y="123.9">11B2</text>
<text x="306.7" y="121.4">10A2</text>
<text x="306.7" y="123.9">11A2</text>
<text x="312.4" y="122.3">26</text>
<text x="312.4" y="124.9">28</text>
<text x="334.8" y="125.1" transform="rotate(-90 334.8 125.1)">R141</text>
<text x="338.6" y="125.1" transform="rotate(-90 338.6 125.1)">R140</text>
<text x="342.4" y="125.1" transform="rotate(-90 342.4 125.1)">R139</text>
<text x="346.2" y="125.1" transform="rotate(-90 346.2 125.1)">R138</text>
<text x="356.9" y="124.9">S5</text>
<text x="371.4" y="122.3">EMR_0415_T_V_T_R</text>
<text x="375.9" y="124.9">1</text>
<text x="380.6" y="120.5">SW2</text>
<text x="388.6" y="124.9">8</text>
<text x="77.4" y="131.2">8</text>
<text x="96" y="130.3">S0</text>
<text x="99.1" y="131.2">56</text>
<text x="99.1" y="128.7">1</text>
<text x="124.5" y="131.2">S6</text>
<text x="124.5" y="128.7">S5</text>
<text x="194.3" y="126.1">GPIO5_3</text>
<text x="194.3" y="128.7">GPIO5_4</text>
<text x="194.3" y="131.2">GPIO5_5</text>
<text x="220.2" y="128.9">R306</text>
<text x="220.2" y="131.5">R305</text>
<text x="220.2" y="126.4">R303</text>
<text x="232.2" y="128.9">0</text>
<text x="232.2" y="131.5">0</text>
<text x="232.2" y="126.4">0</text>
<text x="292.1" y="126.5">12B2</text>
<text x="306.7" y="126.5">12A2</text>
<text x="309.4" y="131.6">S0</text>
<text x="312.4" y="129.9">1</text>
<text x="356.9" y="129.9">S7</text>
<text x="356.9" y="127.4">S6</text>
<text x="375.9" y="129.9">2</text>
<text x="388.6" y="129.9">7</text>
<text x="76" y="133.7">19</text>
<text x="76" y="136.3">38</text>
<text x="78.7" y="132.8">GND0</text>
<text x="78.7" y="135.4">GND1</text>
<text x="78.7" y="137.9">GND2</text>
<text x="96" y="132.8">S1</text>
<text x="96" y="135.4">S2</text>
<text x="99.1" y="133.7">55</text>
<text x="194.3" y="136.3">GPIO5_7/ALARM_IN2 R307</text>
<text x="194.3" y="133.7">GPIO5_6/ALARM_IN1 R308</text>
<text x="232.2" y="134">0</text>
<text x="232.2" y="136.5">0</text>
<text x="289.4" y="135">19</text>
<text x="289.4" y="137.6">38</text>
<text x="290.7" y="132.5">8</text>
<text x="292.1" y="134.1">GND0</text>
<text x="292.1" y="136.6">GND1</text>
<text x="309.4" y="134.1">S1</text>
<text x="309.4" y="136.6">S2</text>
<text x="312.4" y="132.5">56</text>
<text x="312.4" y="135">55</text>
<text x="375.9" y="135">3</text>
<text x="388.6" y="135">6</text>
<text x="76" y="138.8">49</text>
<text x="78.7" y="140.4">GND3</text>
<text x="93.8" y="140.4">VCC</text>
<text x="99.1" y="138.8">17</text>
<text x="118.1" y="141.3" transform="rotate(90 118.1 141.3)">C327</text>
<text x="124.5" y="141.3" transform="rotate(90 124.5 141.3)">C326</text>
<text x="289.4" y="140.1">49</text>
<text x="292.1" y="139.2">GND2</text>
<text x="292.1" y="141.7">GND3</text>
<text x="307.2" y="141.7">VCC</text>
<text x="312.4" y="140.1">17</text>
<text x="331.5" y="142.5" transform="rotate(90 331.5 142.5)">C329</text>
<text x="337.8" y="142.5" transform="rotate(90 337.8 142.5)">C328</text>
<text x="356.9" y="140.1">S8</text>
<text x="375.9" y="140.1">4</text>
<text x="388" y="140.1">5</text>
<text x="36.3" y="146.2" transform="rotate(-90 36.3 146.2)">4.7K</text>
<text x="108.7" y="148.7">+</text>
<text x="110.5" y="145.8" transform="rotate(90 110.5 145.8)">1</text>
<text x="113" y="144.6" transform="rotate(90 113 144.6)">C45</text>
<text x="132.9" y="147.4" transform="rotate(-90 132.9 147.4)">4.7K</text>
<text x="323.9" y="148.3" transform="rotate(90 323.9 148.3)">1</text>
<text x="326.4" y="147.2" transform="rotate(90 326.4 147.2)">C46</text>
<text x="346.2" y="148.7" transform="rotate(-90 346.2 148.7)">4.7K</text>
<text x="110.5" y="151.5" transform="rotate(90 110.5 151.5)">2</text>
<text x="112.8" y="150.3">10UF</text>
<text x="119.4" y="152.8">100NF100NF</text>
<text x="322.1" y="151.2">+</text>
<text x="323.9" y="154" transform="rotate(90 323.9 154)">2</text>
<text x="326.1" y="151.5">10UF</text>
<text x="332.7" y="154.1">100NF100NF</text>
<text x="36.3" y="156.9" transform="rotate(-90 36.3 156.9)">R101</text>
<text x="132.9" y="158.2" transform="rotate(-90 132.9 158.2)">R102</text>
<text x="346.2" y="159.4" transform="rotate(-90 346.2 159.4)">R103</text>
<text x="111.8" y="197.2">J20</text>
<text x="87.6" y="202.3">B_VIB_D0</text>
<text x="110.1" y="202.3">1</text>
<text x="111.8" y="199.8">HW_20_15_S_D_328_SM_A_TR</text>
<text x="112" y="203.9">P1</text>
<text x="121.2" y="203.9">P2</text>
<text x="124.7" y="202.3">2</text>
<text x="87.6" y="207.4">B_VIB_D2</text>
<text x="87.6" y="204.9">B_VIB_D1</text>
<text x="87.6" y="209.9">B_VIB_D3</text>
<text x="110.1" y="204.9">3</text>
<text x="110.1" y="207.4">5</text>
<text x="110.1" y="209.9">7</text>
<text x="112" y="206.5">P3</text>
<text x="112" y="209">P5</text>
<text x="121.2" y="206.5">P4</text>
<text x="121.2" y="209">P6</text>
<text x="124.7" y="204.9">4</text>
<text x="124.7" y="207.4">6</text>
<text x="124.7" y="209.9">8</text>
<text x="141" y="204.9">B_SIO1_DI</text>
<text x="141" y="207.4">B_SIO1_RFS</text>
<text x="141" y="209.9">B_SIO1_RCK</text>
<text x="87.6" y="215">B_VIB_D5</text>
<text x="87.6" y="212.5">B_VIB_D4</text>
<text x="108.8" y="215">11</text>
<text x="110.1" y="212.5">9</text>
<text x="112" y="211.6">P7</text>
<text x="112" y="214.1">P9</text>
<text x="119.8" y="214.1">P10</text>
<text x="121.2" y="211.6">P8</text>
<text x="124.7" y="212.5">10</text>
<text x="124.7" y="215">12</text>
<text x="136.9" y="212.7">0/NC</text>
<text x="148.6" y="212.7">R293</text>
<text x="161.2" y="212.5">ACKOUT</text>
<text x="87.6" y="220.1">B_VIB_D7</text>
<text x="87.6" y="217.6">B_VIB_D6</text>
<text x="108.8" y="217.6">13</text>
<text x="108.8" y="220.1">15</text>
<text x="112" y="216.6">P11</text>
<text x="112" y="219.2">P13</text>
<text x="112" y="221.7">P15</text>
<text x="119.8" y="216.6">P12</text>
<text x="119.8" y="219.2">P14</text>
<text x="119.8" y="221.7">P16</text>
<text x="124.7" y="217.6">14</text>
<text x="124.7" y="220.1">16</text>
<text x="87.6" y="222.6">B_VIB_CLK</text>
<text x="87.6" y="225.2">B_VIA_D0</text>
<text x="87.6" y="227.7">B_VIA_D1</text>
<text x="108.8" y="222.6">17</text>
<text x="108.8" y="225.2">19</text>
<text x="108.8" y="227.7">21</text>
<text x="112" y="224.3">P17</text>
<text x="112" y="226.8">P19</text>
<text x="119.8" y="224.3">P18</text>
<text x="119.8" y="226.8">P20</text>
<text x="124.7" y="222.6">18</text>
<text x="124.7" y="225.2">20</text>
<text x="124.7" y="227.7">22</text>
<text x="141" y="222.6">SCL</text>
<text x="141" y="225.2">SDA</text>
<text x="87.6" y="232.8">B_VIA_D3</text>
<text x="87.6" y="230.3">B_VIA_D2</text>
<text x="108.8" y="230.3">23</text>
<text x="108.8" y="232.8">25</text>
<text x="112" y="229.3">P21</text>
<text x="112" y="231.9">P23</text>
<text x="119.8" y="229.3">P22</text>
<text x="119.8" y="231.9">P24</text>
<text x="124.7" y="230.3">24</text>
<text x="124.7" y="232.8">26</text>
<text x="87.6" y="235.3">B_VIA_D4</text>
<text x="87.6" y="237.9">B_VIA_D5</text>
<text x="108.8" y="235.3">27</text>
<text x="108.8" y="237.9">29</text>
<text x="112" y="234.4">P25</text>
<text x="112" y="237">P27</text>
<text x="112" y="239.5">P29</text>
<text x="119.8" y="234.4">P26</text>
<text x="119.8" y="237">P28</text>
<text x="119.8" y="239.5">P30</text>
<text x="124.7" y="235.3">28</text>
<text x="124.7" y="237.9">30</text>
<text x="135.9" y="235.3">RST_PER#</text>
<text x="87.6" y="240.4">B_VIA_D6</text>
<text x="87.6" y="243">B_VIA_D7</text>
<text x="87.6" y="245.5">B_VIA_HS</text>
<text x="108.8" y="240.4">31</text>
<text x="108.8" y="243">33</text>
<text x="108.8" y="245.5">35</text>
<text x="112" y="242">P31</text>
<text x="112" y="244.6">P33</text>
<text x="119.8" y="242">P32</text>
<text x="119.8" y="244.6">P34</text>
<text x="124.7" y="240.4">32</text>
<text x="124.7" y="243">34</text>
<text x="124.7" y="245.5">36</text>
<text x="87.6" y="250.6">B_VIA_CLK</text>
<text x="87.6" y="248">B_VIA_VS</text>
<text x="108.8" y="248">37</text>
<text x="108.8" y="250.6">39</text>
<text x="112" y="247.1">P35</text>
<text x="112" y="249.7">P37</text>
<text x="119.8" y="247.1">P36</text>
<text x="119.8" y="249.7">P38</text>
<text x="124.7" y="248">38</text>
<text x="124.7" y="250.6">40</text>
<text x="108.8" y="255.7">41</text>
<text x="112" y="252.2">P39</text>
<text x="112" y="257.3">M1</text>
<text x="119.8" y="252.2">P40</text>
<text x="120.8" y="257.3">M2</text>
<text x="124.7" y="255.7">42</text>
</g>
</svg>
